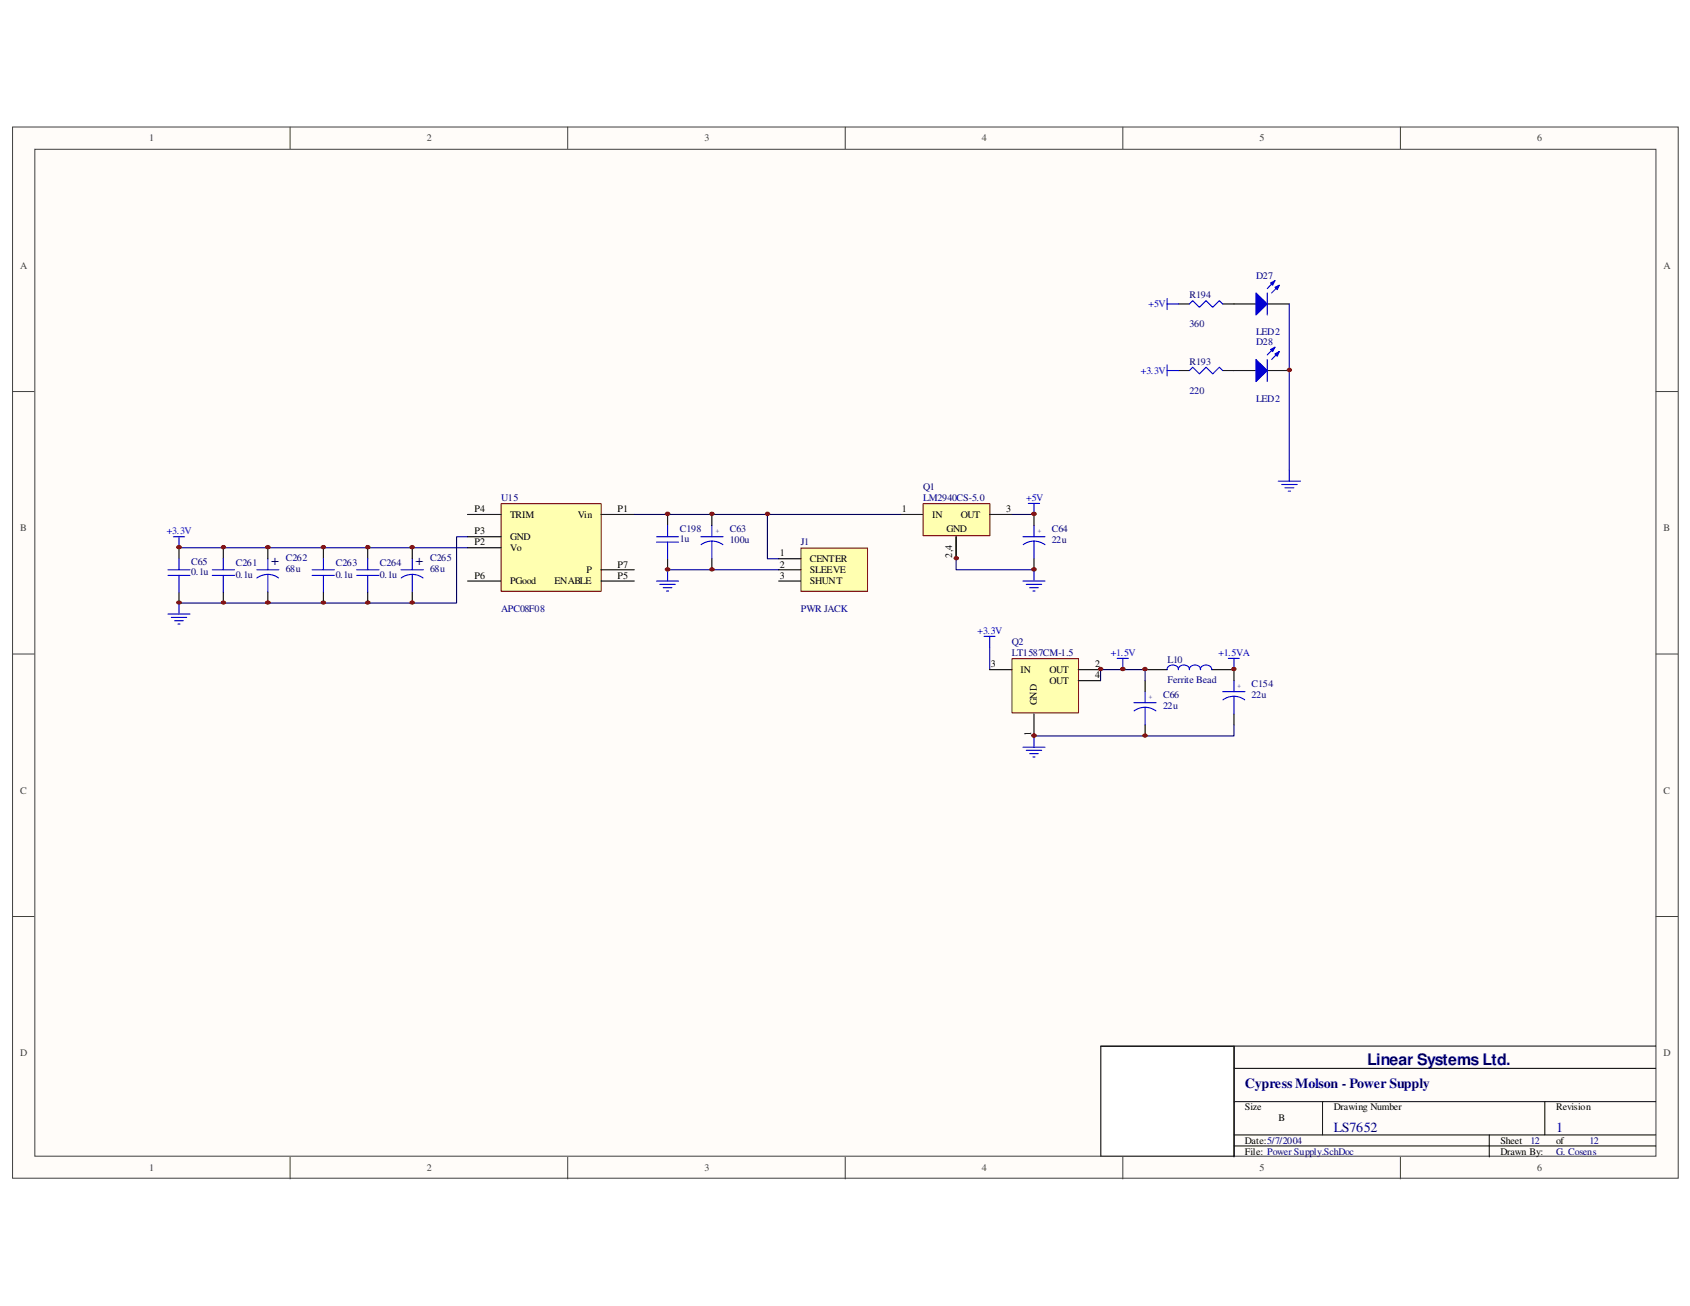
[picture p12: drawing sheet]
<svg xmlns="http://www.w3.org/2000/svg" width="279mm" height="216mm" viewBox="0 0 279 216" stroke-linecap="round" stroke-linejoin="round" font-family="sans-serif">
<path d="M2.1 21h275.4v173.8h-275.4z" fill="#fffcf9"/>
<path d="M2.1 21h275.4v173.8h-275.4z" fill="none" stroke="#3f3f3f" stroke-width=".17"/>
<path d="M5.8 24.7h268v166.4h-268z" fill="#fffcf9"/>
<g fill="none" stroke="#3f3f3f" stroke-width=".17">
<path d="M5.8 24.7h268v166.4h-268zM48 21v3.6M93.9 21v3.6M139.7 21v3.6M185.6 21v3.6M231.5 21v3.6M2.1 64.7h3.6M273.7 64.7h3.7M2.1 108.1h3.6M273.7 108.1h3.7M2.1 151.5h3.6M273.7 151.5h3.7"/>
<path d="M48 191.3v3.6M93.9 191.3v3.6M139.7 191.3v3.6M185.6 191.3v3.6M231.5 191.3v3.6"/>
</g>
<path d="M132.5 90.6h10.9v7.1h-10.9z" fill="#ffffb0"/>
<path d="M132.4 90.6h11v7.1h-11z" fill="none" stroke="#7f0000" stroke-width=".17"/>
<path d="M117.7 85v1.9M117.7 92.4v1.8M128.7 92.4h3.7M128.7 94.2h3.7M128.7 96.1h3.7" fill="none" stroke="#000" stroke-width=".18"/>
<path d="M28.7 88.7h1.8M29.6 88.7v1.9M108.5 96.1h3.7M109.1 96.6h2.5M109.6 97.2h1.5M110.2 97.7h.3M110.4 94.2v1.9M115.9 88.7h3.6M117.7 89.5h.8l1 .5M117.7 89.5h-.8l-1 .5M117.7 86.9v1.8M117.7 89.5v2.9" fill="none" stroke="#00f" stroke-width=".18"/>
<path d="M182 173h22v18.3h-22z" fill-rule="evenodd" fill="#fff"/>
<path d="M181.9 172.9h91.8M182 173h22v18.1h-22zM204 176.6h69.7M204 172.9v18.4M204 182.1h69.7M204 187.6h69.7M204 189.4h69.7M218.7 182.1v5.5M246.2 187.6v3.7M255.4 182.1v5.5" fill="none" stroke="#000" stroke-width=".17"/>
<g fill="none" stroke="#00f" stroke-width=".18">
<path d="M169.1 88.7h3.7M169.1 96.1h3.7M169.7 96.6h2.5M170 83.2h1.9M170.2 97.2h1.5M170.8 97.7h.3M170.9 89.5h.8l1.1 .5M170.9 89.5h-.7l-1 .5M170.9 83.2v1.8M170.9 86.9v1.8M170.9 89.5v2.9M170.9 94.2v1.9"/>
<path d="M162.7 105.2h1.8M163.6 105.2v1.8M184.7 108.8h1.9M185.6 108.8v1.9M187.5 116.2h3.6M189.3 116.9l.8 .1 1 .5M189.3 116.9l-.8 .1-1 .5M189.3 114.3v1.9M189.3 116.9v2.9M193 110.7v-.1a.96 .96 0 0 1 .9-.7 .96 .96 0 0 1 .9 .8 .92 .92 0 0 1 .9-.8 .92 .92 0 0 1 .9 .8 .92 .92 0 0 1 .9-.8 .92 .92 0 0 1 1 .8M198.5 110.7v-.1a.95 .95 0 0 1 .9-.7 .95 .95 0 0 1 .9 .8M202.1 114.3h3.7"/>
<path d="M203.1 108.8h1.8M204 115.1l.8 .1 1 .5M204 115.1l-.8 .1-1 .5M204 108.8v1.9M204 112.5v1.8M204 115.1v2.9M169.1 123.5h3.7M169.7 124h2.5M170.2 124.6h1.5M170.8 125.1h.3M170.9 121.7v1.8"/>
</g>
<path d="M170.9 85v1.9M170.9 92.4v1.8M189.3 112.5v1.8M189.3 119.8v1.9M189.3 110.7h3.7M200.3 110.7h3.7v1.8M204 118v1.8" fill="none" stroke="#000" stroke-width=".18"/>
<path d="M158.1 92.4v1.8h12.8M167.3 85h3.6M163.6 107v3.7" fill="none" stroke="#00007f" stroke-width=".18"/>
<path d="M82.9 83.3h16.5v14.4h-16.5z" fill="#ffffb0"/>
<path d="M82.8 83.3h16.6v14.4h-16.6z" fill="none" stroke="#7f0000" stroke-width=".17"/>
<path d="M77.3 85h5.5M77.3 90.6h5.5M77.3 88.7h5.5M77.3 96.1h5.5M99.4 85h5.5M99.4 96.1h5.5M99.4 94.2h5.5" fill="none" stroke="#000" stroke-width=".18"/>
<path d="M29.6 90.6h47.7M77.3 88.7h-1.8v11h-45.9M104.9 85h44M110.4 94.2h18.3M126.9 85v7.4h1.8" fill="none" stroke="#00007f" stroke-width=".18"/>
<path d="M29.6 99.7v1.8M27.8 101.5h3.6M28.3 102.1h2.6M28.9 102.6h1.4M29.4 103.2h.4" fill="none" stroke="#00f" stroke-width=".18"/>
<path d="M167.3 108.9h11v9h-11z" fill="#ffffb0"/>
<path d="M167.3 108.9h11v9h-11z" fill="none" stroke="#7f0000" stroke-width=".17"/>
<path d="M204 50.2h3.6M209.5 50.2h3.6M163.6 110.7h3.7M170.9 118v3.7M178.3 110.7h3.6M178.3 112.5h3.6" fill="none" stroke="#000" stroke-width=".18"/>
<path d="M207.6 48.4l1.9 1.8-1.9 1.9z" fill="#00f"/>
<path d="M207.6 48.4l1.9 1.8-1.9 1.9zM210.8 46.4l-1.3 1.3M211.5 47.2l-1.3 1.2" fill="none" stroke="#00f" stroke-width=".18"/>
<path d="M210.8 47.5l.7-.3-.3 .7z" fill="#00f"/>
<path d="M210.8 47.5l.7-.3-.3 .7z" fill="none" stroke="#00f" stroke-width=".18"/>
<path d="M210.1 46.8l.7-.4-.4 .8z" fill="#00f"/>
<path d="M209.5 48.4v3.7M210.1 46.8l.7-.4-.4 .8z" fill="none" stroke="#00f" stroke-width=".18"/>
<path d="M204 61.3h3.6M209.5 61.3h3.6" fill="none" stroke="#000" stroke-width=".18"/>
<path d="M207.6 59.4l1.9 1.9-1.9 1.8z" fill="#00f"/>
<path d="M207.6 59.4l1.9 1.9-1.9 1.8zM210.8 57.4l-1.3 1.3M211.5 58.1l-1.3 1.3" fill="none" stroke="#00f" stroke-width=".18"/>
<path d="M210.8 58.5l.7-.4-.3 .8z" fill="#00f"/>
<path d="M210.8 58.5l.7-.4-.3 .8z" fill="none" stroke="#00f" stroke-width=".18"/>
<path d="M210.1 57.8l.7-.4-.4 .7z" fill="#00f"/>
<path d="M196.6 50.2l.6-.5 1.1 1.1 1.1-1.1 1.1 1.1 1.1-1.1 .5 .5M209.5 59.4v3.7M210.1 57.8l.7-.4-.4 .7zM196.6 61.3l.6-.6 1.1 1.1 1.1-1.1 1.1 1.1 1.1-1.1 .5 .6M211.3 79.5h3.7M213.1 77.7v1.8M211.9 80.1h2.6M212.4 80.6h1.5M213 81.2h.4" fill="none" stroke="#00f" stroke-width=".18"/>
<path d="M194.8 50.2h1.8M202.1 50.2h1.9M194.8 61.3h1.8M202.1 61.3h1.9" fill="none" stroke="#000" stroke-width=".18"/>
<path d="M213.1 50.2v27.5" fill="none" stroke="#00007f" stroke-width=".18"/>
<circle cx="213.2" cy="61.2" r=".32" fill="#7f0000"/>
<circle cx="213.2" cy="61.2" r=".32" fill="none" stroke="#7f0000" stroke-width=".17"/>
<path d="M193 49.4v1.8M193 50.2h1.8M193 60.3v1.8M193 61.3h1.8" fill="none" stroke="#00f" stroke-width=".18"/>
<path d="M152.7 83.3h11v5.3h-11z" fill="#ffffb0"/>
<path d="M152.6 83.3h11.1v5.3h-11.1z" fill="none" stroke="#7f0000" stroke-width=".17"/>
<path d="M148.9 85h3.7M158.1 88.7v3.7M163.6 85h3.7" fill="none" stroke="#000" stroke-width=".18"/>
<circle cx="158.1" cy="92.3" r=".33" fill="#7f0000"/>
<circle cx="158.1" cy="92.3" r=".33" fill="none" stroke="#7f0000" stroke-width=".17"/>
<path d="M29.6 90.6v1.8M29.6 97.9v1.8M110.4 85v1.9M110.4 92.4v1.8" fill="none" stroke="#000" stroke-width=".18"/>
<path d="M27.8 94.2h3.6M27.8 95.1h3.6M29.6 92.4v1.8M29.6 95.1v2.8M108.5 88.7h3.7M108.5 89.6h3.7M110.4 86.9v1.8M110.4 89.6v2.8" fill="none" stroke="#00f" stroke-width=".18"/>
<path d="M110 84.8a.36 .36 0 0 1 .5-.1 .36 .36 0 0 1 .2 .4 .44 .44 0 0 1-.7-.1z" fill-rule="evenodd" fill="#7f0000"/>
<path d="M110 84.8a.36 .36 0 0 1 .5-.1 .36 .36 0 0 1 .2 .4 .44 .44 0 0 1-.7-.1z" fill="none" stroke="#7f0000" stroke-width=".17"/>
<circle cx="126.9" cy="84.9" r=".33" fill="#7f0000"/>
<circle cx="126.9" cy="84.9" r=".33" fill="none" stroke="#7f0000" stroke-width=".17"/>
<path d="M110 94a.44 .44 0 0 1 .7 .1 .36 .36 0 0 1-.4 .3 .36 .36 0 0 1-.3-.4z" fill-rule="evenodd" fill="#7f0000"/>
<path d="M110 94a.44 .44 0 0 1 .7 .1 .36 .36 0 0 1-.4 .3 .36 .36 0 0 1-.3-.4z" fill="none" stroke="#7f0000" stroke-width=".17"/>
<circle cx="117.7" cy="84.9" r=".32" fill="#7f0000"/>
<circle cx="117.7" cy="84.9" r=".32" fill="none" stroke="#7f0000" stroke-width=".17"/>
<circle cx="117.7" cy="94.1" r=".32" fill="#7f0000"/>
<circle cx="117.7" cy="94.1" r=".32" fill="none" stroke="#7f0000" stroke-width=".17"/>
<path d="M170.6 84.8a.36 .36 0 0 1 .5-.1 .36 .36 0 0 1 .2 .4 .44 .44 0 0 1-.7-.1z" fill-rule="evenodd" fill="#7f0000"/>
<path d="M170.6 84.8a.36 .36 0 0 1 .5-.1 .36 .36 0 0 1 .2 .4 .44 .44 0 0 1-.7-.1z" fill="none" stroke="#7f0000" stroke-width=".17"/>
<path d="M170.6 94a.44 .44 0 0 1 .7 .1 .36 .36 0 0 1-.4 .3 .36 .36 0 0 1-.3-.4z" fill-rule="evenodd" fill="#7f0000"/>
<path d="M170.6 94a.44 .44 0 0 1 .7 .1 .36 .36 0 0 1-.4 .3 .36 .36 0 0 1-.3-.4z" fill="none" stroke="#7f0000" stroke-width=".17"/>
<path d="M203.7 110.5a.38 .38 0 0 1 .4-.2 .38 .38 0 0 1 .2 .3 .34 .34 0 0 1-.4 .3 .34 .34 0 0 1-.2-.4z" fill-rule="evenodd" fill="#7f0000"/>
<path d="M203.7 110.5a.38 .38 0 0 1 .4-.2 .38 .38 0 0 1 .2 .3 .34 .34 0 0 1-.4 .3 .34 .34 0 0 1-.2-.4z" fill="none" stroke="#7f0000" stroke-width=".17"/>
<path d="M204 119.8v1.9h-33.1" fill="none" stroke="#00007f" stroke-width=".18"/>
<path d="M189 121.5a.4 .4 0 0 1 .7 .1 .34 .34 0 0 1-.4 .3 .34 .34 0 0 1-.3-.4z" fill-rule="evenodd" fill="#7f0000"/>
<path d="M189 121.5a.4 .4 0 0 1 .7 .1 .34 .34 0 0 1-.4 .3 .34 .34 0 0 1-.3-.4z" fill="none" stroke="#7f0000" stroke-width=".17"/>
<path d="M170.6 121.5a.44 .44 0 0 1 .7 .1 .36 .36 0 0 1-.4 .3 .36 .36 0 0 1-.3-.4z" fill-rule="evenodd" fill="#7f0000"/>
<path d="M170.6 121.5a.44 .44 0 0 1 .7 .1 .36 .36 0 0 1-.4 .3 .36 .36 0 0 1-.3-.4z" fill="none" stroke="#7f0000" stroke-width=".17"/>
<path d="M181.9 112.5v-1.8h7.4v1.8" fill="none" stroke="#00007f" stroke-width=".18"/>
<circle cx="182" cy="110.6" r=".33" fill="#7f0000"/>
<circle cx="182" cy="110.6" r=".33" fill="none" stroke="#7f0000" stroke-width=".17"/>
<path d="M189 110.5a.38 .38 0 0 1 .4-.2 .38 .38 0 0 1 .3 .3 .34 .34 0 0 1-.5 .3 .34 .34 0 0 1-.2-.4z" fill-rule="evenodd" fill="#7f0000"/>
<path d="M189 110.5a.38 .38 0 0 1 .4-.2 .38 .38 0 0 1 .3 .3 .34 .34 0 0 1-.5 .3 .34 .34 0 0 1-.2-.4z" fill="none" stroke="#7f0000" stroke-width=".17"/>
<path d="M185.3 110.5a.36 .36 0 0 1 .5-.2 .36 .36 0 0 1 .2 .4 .44 .44 0 0 1-.7-.1z" fill-rule="evenodd" fill="#7f0000"/>
<path d="M185.3 110.5a.36 .36 0 0 1 .5-.2 .36 .36 0 0 1 .2 .4 .44 .44 0 0 1-.7-.1z" fill="none" stroke="#7f0000" stroke-width=".17"/>
<g fill="none" stroke="#00f" stroke-width=".18">
<path d="M35.1 94.2h3.7M35.1 95.1h3.7M36.9 92.4v1.8M36.9 95.1v2.8M42.5 94.2h3.6M44.3 95l.7 .1 1.1 .4M44.3 95l-.8 .1-1 .4M44.3 92.4v1.8M44.3 95v2.9M51.6 94.2h3.7M51.6 95.1h3.7M53.5 92.4v1.8"/>
<path d="M53.5 95.1v2.8M59 94.2h3.7M59 95.1h3.7M60.8 92.4v1.8M60.8 95.1v2.8M66.3 94.2h3.7M68.2 95l.7 .1 1 .4M68.2 95l-.8 .1-1.1 .4M68.2 92.4v1.8M68.2 95v2.9"/>
</g>
<path d="M36.9 90.6v1.8M36.9 97.9v1.8M44.3 90.6v1.8M44.3 97.9v1.8M53.5 90.6v1.8M53.5 97.9v1.8M60.8 90.6v1.8M60.8 97.9v1.8M68.2 90.6v1.8M68.2 97.9v1.8" fill="none" stroke="#000" stroke-width=".18"/>
<path d="M53.1 90.3a.38 .38 0 0 1 .4-.1 .38 .38 0 0 1 .3 .3 .34 .34 0 0 1-.4 .2 .34 .34 0 0 1-.3-.4z" fill-rule="evenodd" fill="#7f0000"/>
<path d="M53.1 90.3a.38 .38 0 0 1 .4-.1 .38 .38 0 0 1 .3 .3 .34 .34 0 0 1-.4 .2 .34 .34 0 0 1-.3-.4z" fill="none" stroke="#7f0000" stroke-width=".17"/>
<path d="M29.3 90.3a.36 .36 0 0 1 .4-.1 .36 .36 0 0 1 .2 .4 .44 .44 0 0 1-.7-.1z" fill-rule="evenodd" fill="#7f0000"/>
<path d="M29.3 90.3a.36 .36 0 0 1 .4-.1 .36 .36 0 0 1 .2 .4 .44 .44 0 0 1-.7-.1z" fill="none" stroke="#7f0000" stroke-width=".17"/>
<circle cx="60.8" cy="90.4" r=".33" fill="#7f0000"/>
<circle cx="60.8" cy="90.4" r=".33" fill="none" stroke="#7f0000" stroke-width=".17"/>
<path d="M67.8 90.3a.38 .38 0 0 1 .4-.1 .38 .38 0 0 1 .3 .3 .34 .34 0 0 1-.4 .2 .34 .34 0 0 1-.3-.4z" fill-rule="evenodd" fill="#7f0000"/>
<path d="M67.8 90.3a.38 .38 0 0 1 .4-.1 .38 .38 0 0 1 .3 .3 .34 .34 0 0 1-.4 .2 .34 .34 0 0 1-.3-.4z" fill="none" stroke="#7f0000" stroke-width=".17"/>
<path d="M44 90.3a.36 .36 0 0 1 .4-.1 .36 .36 0 0 1 .2 .4 .44 .44 0 0 1-.7-.1z" fill-rule="evenodd" fill="#7f0000"/>
<path d="M44 90.3a.36 .36 0 0 1 .4-.1 .36 .36 0 0 1 .2 .4 .44 .44 0 0 1-.7-.1z" fill="none" stroke="#7f0000" stroke-width=".17"/>
<circle cx="37" cy="90.4" r=".32" fill="#7f0000"/>
<circle cx="37" cy="90.4" r=".32" fill="none" stroke="#7f0000" stroke-width=".17"/>
<path d="M53.1 99.5l.2-.1a.35 .35 0 0 1 .5 .2 .34 .34 0 0 1-.4 .3 .34 .34 0 0 1-.3-.4z" fill-rule="evenodd" fill="#7f0000"/>
<path d="M53.1 99.5l.2-.1a.35 .35 0 0 1 .5 .2 .34 .34 0 0 1-.4 .3 .34 .34 0 0 1-.3-.4z" fill="none" stroke="#7f0000" stroke-width=".17"/>
<path d="M29.3 99.5l.1-.1a.4 .4 0 0 1 .6 .2 .36 .36 0 0 1-.4 .3 .36 .36 0 0 1-.3-.4z" fill-rule="evenodd" fill="#7f0000"/>
<path d="M29.3 99.5l.1-.1a.4 .4 0 0 1 .6 .2 .36 .36 0 0 1-.4 .3 .36 .36 0 0 1-.3-.4z" fill="none" stroke="#7f0000" stroke-width=".17"/>
<circle cx="60.8" cy="99.6" r=".33" fill="#7f0000"/>
<circle cx="60.8" cy="99.6" r=".33" fill="none" stroke="#7f0000" stroke-width=".17"/>
<path d="M67.8 99.5l.2-.1a.37 .37 0 0 1 .5 .2 .34 .34 0 0 1-.4 .3 .34 .34 0 0 1-.3-.4z" fill-rule="evenodd" fill="#7f0000"/>
<path d="M67.8 99.5l.2-.1a.37 .37 0 0 1 .5 .2 .34 .34 0 0 1-.4 .3 .34 .34 0 0 1-.3-.4z" fill="none" stroke="#7f0000" stroke-width=".17"/>
<path d="M44 99.5l.1-.1a.4 .4 0 0 1 .6 .2 .36 .36 0 0 1-.5 .3 .36 .36 0 0 1-.2-.4z" fill-rule="evenodd" fill="#7f0000"/>
<path d="M44 99.5l.1-.1a.4 .4 0 0 1 .6 .2 .36 .36 0 0 1-.5 .3 .36 .36 0 0 1-.2-.4z" fill="none" stroke="#7f0000" stroke-width=".17"/>
<circle cx="37" cy="99.6" r=".32" fill="#7f0000"/>
<circle cx="37" cy="99.6" r=".32" fill="none" stroke="#7f0000" stroke-width=".17"/>
<text font-size="2.6" fill="#00007f" x="226" y="176">Linear Systems Ltd.</text>
<g font-size="2.3" fill="#00007f">
<text x="44.8" y="93.3">+</text>
<text x="68.7" y="93.3">+</text>
<text x="205.8" y="179.8">Cypress Molson - Power Supply</text>
<text x="220.5" y="187.1">LS7652</text>
<text x="257.3" y="187.1">1</text>
</g>
<g font-size="1.7" fill="#3f3f3f">
<text x="24.6" y="23.3">1</text>
<text x="70.6" y="23.3">2</text>
<text x="116.5" y="23.3">3</text>
<text x="162.3" y="23.3">4</text>
<text x="208.2" y="23.3">5</text>
<text x="254.1" y="23.3">6</text>
<text x="3.3" y="44.4">A</text>
<text x="275" y="44.4">A</text>
<text x="3.3" y="87.8">B</text>
<text x="275" y="87.8">B</text>
<text x="3.3" y="131.2">C</text>
<text x="275" y="131.2">C</text>
<text x="3.3" y="174.6">D</text>
<text x="275" y="174.6">D</text>
<text x="24.6" y="193.6">1</text>
<text x="70.6" y="193.6">2</text>
<text x="116.5" y="193.6">3</text>
<text x="162.3" y="193.6">4</text>
<text x="208.2" y="193.6">5</text>
<text x="254.1" y="193.6">6</text>
</g>
<g font-size="1.7" fill="#00007f">
<text x="207.7" y="46.1">D27</text>
<text x="196.7" y="49.3">R194</text>
<text x="196.7" y="54.1">360</text>
<text x="207.7" y="55.4">LED2</text>
<text x="207.7" y="57">D28</text>
<text x="196.7" y="65.1">220</text>
<text x="196.7" y="60.3">R193</text>
<text x="207.7" y="66.4">LED2</text>
<text x="82.8" y="82.8">U15</text>
<text x="152.6" y="82.8">LM2940CS-5.0</text>
<text x="152.6" y="81">Q1</text>
<text x="112.4" y="89.6">1u</text>
<text x="112.4" y="88">C198</text>
<text x="120.6" y="89.8">100u</text>
<text x="120.6" y="88">C63</text>
<text x="173.9" y="89.8">22u</text>
<text x="173.9" y="88">C64</text>
<text x="31.6" y="93.5">C65</text>
<text x="31.6" y="95.1">0.1u</text>
<text x="39" y="95.5">0.1u</text>
<text x="39" y="93.6">C261</text>
<text x="47.2" y="94.6">68u</text>
<text x="47.2" y="92.8">C262</text>
<text x="55.5" y="93.6">C263</text>
<text x="55.5" y="95.5">0.1u</text>
<text x="62.8" y="93.6">C264</text>
<text x="62.8" y="95.5">0.1u</text>
<text x="71.1" y="94.6">68u</text>
<text x="71.1" y="92.8">C265</text>
<text x="132.4" y="90.2">J1</text>
<text x="82.8" y="101.2">APC08F08</text>
<text x="132.4" y="101.2">PWR JACK</text>
<text x="167.3" y="106.6">Q2</text>
<text x="167.3" y="108.5">LT1587CM-1.5</text>
<text x="193" y="112.9">Ferrite Bead</text>
<text x="193" y="109.6">L10</text>
<text x="206.9" y="113.6">C154</text>
<text x="192.3" y="117.3">22u</text>
<text x="192.3" y="115.4">C66</text>
<text x="206.9" y="115.4">22u</text>
<text x="253" y="189.1">12</text>
<text x="257.3" y="190.9">G. Cosens</text>
<text x="262.8" y="189.1">12</text>
</g>
<g font-size="1.7" fill="#00f">
<text x="189.9" y="50.8">+5V</text>
<text x="188.6" y="61.8">+3.3V</text>
<text x="169.7" y="82.8">+5V</text>
<text x="27.6" y="88.3">+3.3V</text>
<text x="161.6" y="104.8">+3.3V</text>
<text x="183.6" y="108.5">+1.5V</text>
<text x="201.4" y="108.5">+1.5VA</text>
</g>
<g font-size="1.7">
<text x="78.4" y="88.3">P3</text>
<text x="78.4" y="84.7">P4</text>
<text x="84.3" y="89.2">GND</text>
<text x="84.3" y="85.6">TRIM</text>
<text x="95.5" y="85.6">Vin</text>
<text x="102.1" y="84.7">P1</text>
<text x="149.1" y="84.7">1</text>
<text x="154.1" y="85.6">IN</text>
<text x="156.5" y="88">GND</text>
<text x="158.8" y="85.6">OUT</text>
<text x="166.4" y="84.7">3</text>
<text x="78.4" y="95.7">P6</text>
<text x="78.4" y="90.2">P2</text>
<text x="84.3" y="91.1">Vo</text>
<text x="97" y="94.7">P</text>
<text x="102.1" y="95.7">P5</text>
<text x="102.1" y="93.9">P7</text>
<text x="128.9" y="92">1</text>
<text x="128.9" y="93.9">2</text>
<text x="128.9" y="95.7">3</text>
<text x="133.9" y="92.9">CENTER</text>
<text x="133.9" y="94.7">SLEEVE</text>
<text x="157.4" y="92.2" transform="rotate(-90 157.4 92.2)">2,4</text>
<text x="84.3" y="96.6">PGood</text>
<text x="91.7" y="96.6">ENABLE</text>
<text x="133.9" y="96.6">SHUNT</text>
<text x="163.8" y="110.3">3</text>
<text x="168.7" y="111.3">IN</text>
<text x="173.5" y="111.3">OUT</text>
<text x="173.5" y="113.1">OUT</text>
<text x="181.1" y="110.3">2</text>
<text x="181.1" y="112.1">4</text>
<text x="171.4" y="116.6" transform="rotate(-90 171.4 116.6)">GND</text>
<text x="170.5" y="121.7" transform="rotate(-90 170.5 121.7)">1</text>
<text x="205.8" y="183.6">Size</text>
<text x="211.4" y="185.4">B</text>
<text x="220.5" y="183.6">Drawing Number</text>
<text x="257.3" y="183.6">Revision</text>
<text x="205.8" y="189.1">Date:5/7/2004</text>
<text x="205.8" y="190.9">File: Power Supply.SchDoc</text>
<text x="248.1" y="189.1">Sheet</text>
<text x="248.1" y="190.9">Drawn By:</text>
<text x="257.3" y="189.1">of</text>
</g>
<g font-size="1.1" fill="#00007f">
<text x="118.3" y="88.1">+</text>
<text x="171.5" y="88.1">+</text>
<text x="204.6" y="113.7">+</text>
<text x="189.9" y="115.5">+</text>
</g>
</svg>
